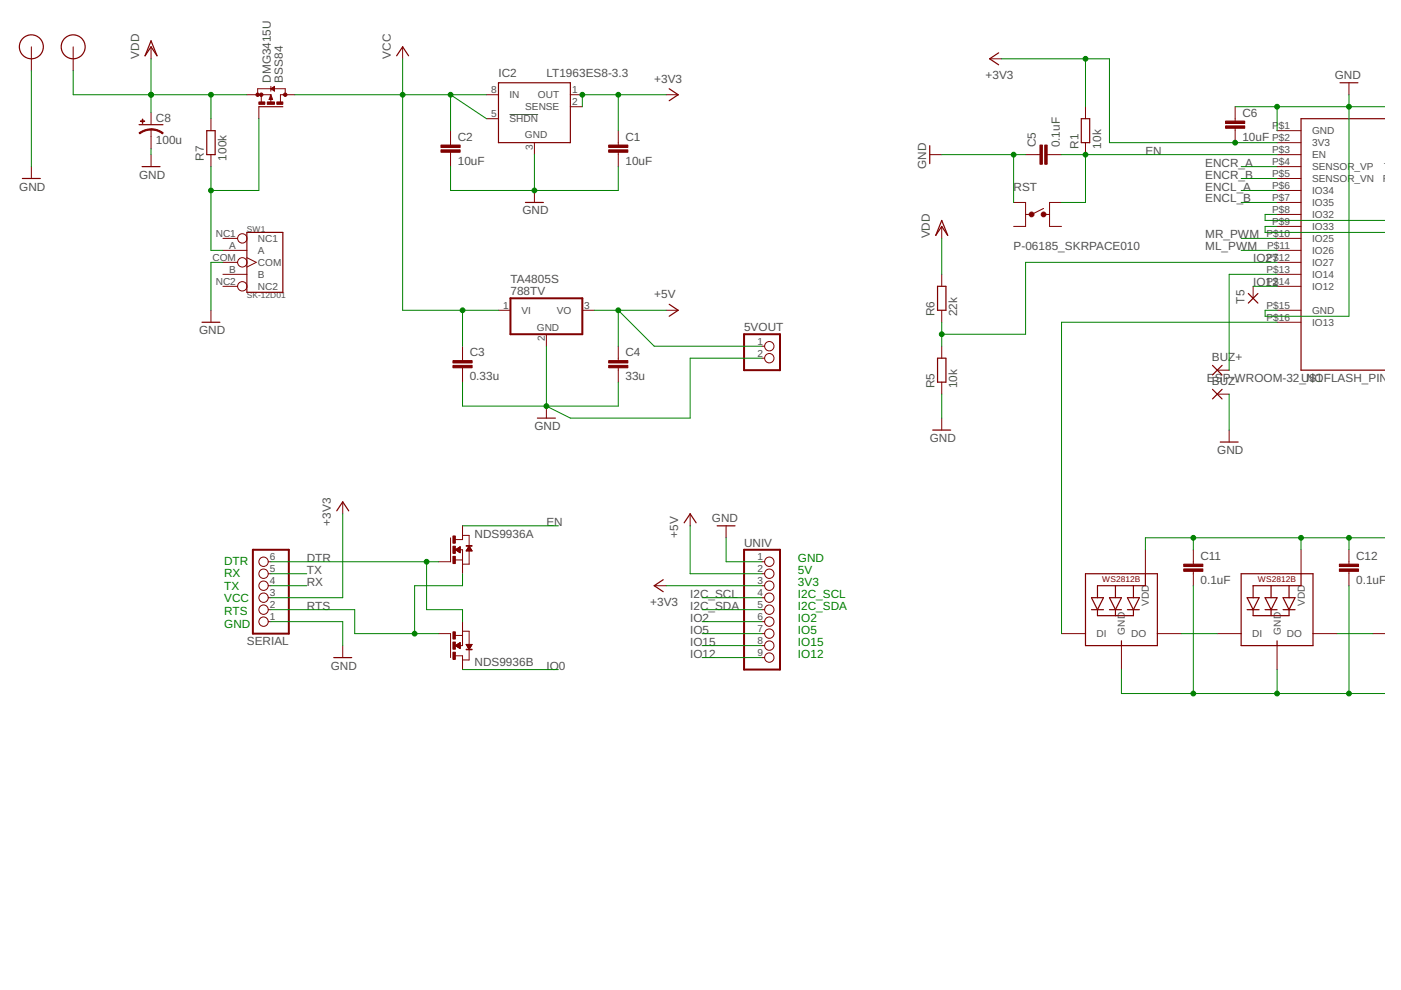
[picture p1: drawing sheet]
<svg xmlns="http://www.w3.org/2000/svg" width="297mm" height="210mm" viewBox="0 0 297 210" stroke-linecap="round" stroke-linejoin="round" font-family="sans-serif">
<path d="M108 24.3h6.1" fill="none" stroke="#505050" stroke-width=".21"/>
<path d="M108.2 63.2h15.3v7.7h-15.3zM157.8 70.9h7.6v7.6h-7.6zM53.6 116.6h7.6v17.7h-7.6zM157.8 116.6h7.6v25.4h-7.6z" fill="none" stroke="#800000" stroke-width=".42"/>
<g fill="none" stroke="#800000" stroke-width=".21">
<path d="M6.6 9.9v5.1M15.5 9.9v5.1M32 9.9v2.6M57.4 18.3v1M57.4 18.8l.8-.5v1zM85.4 9.9v2.6M209.8 12.5h2.6M286 17.5v2.6M6.6 35.3v2.5M32 23.9v2.5M32 27.5v4M32 32.8v2.5"/>
<path d="M44.7 25.2v2.5M44.7 32.8v2.5M52.3 20.1h5.1M54.6 20.1v-1.3h5.9v1.3M54.9 22.6v2.6M55.4 20.1v1.5M57.4 20.1l.4 1h-.8zM57.4 20.1v1.5M62.5 20.1h-3v1.5M95.5 27.7v3.1M95.5 32.3v3M103.1 20.1h2.6"/>
<path d="M103.1 25.2h2.6M113.3 30.2v2.6M120.9 20.1h2.6M120.9 22.6h2.6M131.1 27.7v3.1M131.1 32.3v3M141.2 20.1h2.6M197.1 32.8h2.6M217.4 32.8h3.1M222 32.8h3.1M230.1 22.6v2.6M230.1 30.2v2.6"/>
<path d="M261.9 22.6v3.1M261.9 27.2v3M270.8 32.8h5M270.8 27.7h5M270.8 35.3h5M270.8 37.8h5M270.8 30.2h5M47.3 50.5h3.1M47.3 53.1h5M47.3 55.6h3.1M47.3 58.2h5M52.3 54.6l2 1-2 1"/>
<path d="M113.3 40.4v2.5M199.7 48v2.5M199.7 58.2v2.5M214.9 42.9h2.5v5.1h-2.5M221.3 44.2l-2.6 1.3h-1.3M221.3 45.5h1.2M225.1 42.9h-2.6v5.1h2.6M270.8 42.9h5M270.8 48h5M270.8 45.5h5M270.8 50.5h5M270.8 53.1h5"/>
<path d="M270.8 55.6h5M270.8 58.2h5M270.8 40.4h5M44.7 65.8v2.5M47.3 60.7h3.1M98.1 73.4v3.1M98.1 78v3M105.7 65.8h2.5M115.8 70.9v2.5M123.5 65.8h2.5M131.1 73.4v3.1M131.1 78v3"/>
<path d="M141.2 65.8h2.6M161.6 73.4h.5M161.6 75.9h.5M199.7 65.8v2.5M199.7 73.4v2.5M258.1 78.5h2.5M265.7 60.7v2.5M270.8 65.8h5M270.8 60.7h5M270.8 68.3h5M115.8 86.1v2.5M199.7 81v2.6"/>
<path d="M199.7 88.6v2.6M258.1 83.6h2.5M260.6 91.2v2.5M56.9 119.1h.5M72.7 106.4v2.5M95.5 114v5.1h-2.5M96.5 118.7h1.6M96.5 116.6l1.1-.7v1.3zM96.6 116.6h1.5v5M96.6 116.5h1M96.7 116.6h.9M96.8 116.4h.8"/>
<path d="M96.8 116.7h.8M96.9 116.4h.7M96.9 116.8h.7M97 116.3h.6M97 116.9h.6M97.1 116.2h.5M97.1 116.9h.5M97.2 116.2h.4M97.2 117h.4M97.3 116.1h.3M97.3 117.1h.3M97.4 116h.2"/>
<path d="M97.5 117.1h.1M97.5 116h.1M98.1 111.5v2.9h-1.6M98.1 113.5h1.4v2.3M98.8 116.8h1.3M98.9 116.7h1.1M98.9 116.6h1.1M99 116.6h.9M99 116.5h.9M99.1 116.4h.8M99.1 116.4h.7M99.2 116.3h.6"/>
<path d="M99.2 116.2h.5M99.3 116.2h.4M99.3 116.1h.3M99.3 116h.3M99.4 116h.1M99.4 115.9h.1M99.5 116.8v2.8h-1.4M99.5 115.8l.6 1h-1.3zM99.5 115.8h.1M146.3 108.9v2.6M153.9 111.5v2.5M161.6 119.1h.5"/>
<path d="M242.8 116.6v5M253 116.6v3M275.8 116.6v5M286 116.6v3M56.9 131.8h.5M56.9 129.3h.5M56.9 126.7h.5M56.9 124.2h.5M56.9 121.6h.5M72.7 136.9v2.5M93 134.3h2.5v5.1M96.5 139h1.6v3"/>
<path d="M96.5 136.9l1.1-.7v1.3zM96.5 134.7h1.6M96.6 136.8h1M96.7 137h.9M96.8 136.8h.8M96.8 137h.8M96.9 136.7h.7M96.9 137.1h.7M97 136.6h.6M97 137.2h.6M97.1 136.5h.5M97.1 137.2h.5"/>
<path d="M97.2 136.5h.4M97.2 137.3h.4M97.3 136.4h.3M97.3 137.4h.3M97.4 136.3h.2M97.5 137.5h.1M97.5 136.3h.1M98.1 131.8v5.1h-1.5M98.1 133.8h1.4v2.8M98.8 136.6h1.3l-.6 1zM98.9 136.7h1.2M98.9 136.8h1.1"/>
<path d="M99 136.8h1M99 136.9h.9M99 137h.9M99.1 137h.7M99.1 137.1h.7M99.2 137.2h.6M99.2 137.2h.5M99.3 137.3h.4M99.3 137.4h.3M99.4 137.5h.2M99.4 137.5h.1M99.4 137.6h.1"/>
<path d="M99.5 137.6v2.3h-1.4M138.7 124.2h2.5M161.6 131.8h.5M161.6 129.3h.5M161.6 126.7h.5M161.6 124.2h.5M161.6 121.6h.5M161.6 136.9h.5M161.6 134.3h.5M161.6 139.4h.5M225.1 134.3h5M237.8 136.9v5.1"/>
<path d="M245.4 134.3h5.1M253 121.1v3.1M258.1 134.3h5M270.8 136.9v5.1M278.4 134.3h5.1M286 121.1v3.1M291.1 134.3h2.5"/>
<circle cx="51.4" cy="55.6" r=".99"/>
<circle cx="51.4" cy="50.5" r=".99"/>
<circle cx="51.4" cy="60.7" r=".99"/>
<circle cx="163.1" cy="75.9" r=".99"/>
<circle cx="163.1" cy="73.4" r=".99"/>
<circle cx="55.9" cy="119.1" r=".99"/>
<circle cx="163.1" cy="119.1" r=".99"/>
<circle cx="55.9" cy="121.6" r=".99"/>
<circle cx="55.9" cy="131.8" r=".99"/>
<circle cx="55.9" cy="129.3" r=".99"/>
<circle cx="55.9" cy="126.7" r=".99"/>
<circle cx="55.9" cy="124.2" r=".99"/>
<circle cx="163.1" cy="121.6" r=".99"/>
<circle cx="163.1" cy="139.4" r=".99"/>
<circle cx="163.1" cy="126.7" r=".99"/>
<circle cx="163.1" cy="129.3" r=".99"/>
<circle cx="163.1" cy="131.8" r=".99"/>
<circle cx="163.1" cy="134.3" r=".99"/>
<circle cx="163.1" cy="136.9" r=".99"/>
<circle cx="163.1" cy="124.2" r=".99"/>
</g>
<g fill="none" stroke="#800000" stroke-width=".25">
<path d="M32 8.7l1.3 3.1-1.3-1.9-1.2 1.9zM57.7 18.8l.4-.2v.5zM84.1 11.8l1.3-1.9 1.2 1.9M105.7 17.5h15.2v12.7h-15.2zM141.9 18.8l1.9 1.3-1.9 1.3M211.7 11.2l-1.9 1.3 1.9 1.2M284.1 17.5h3.8M4.7 37.8h3.9M29.5 26.4h5.1M30.1 35.3h3.8M43.8 27.7h1.8v5.1h-1.8zM54.9 22.6h5.1"/>
<path d="M57.4 20.5l.2 .5h-.3l.1-.4M197.1 30.9v3.8M229.3 25.2h1.7v5h-1.7zM293.6 25.2h-17.8v53.3h17.8M52.3 49.3h7.7v12.7h-7.7zM111.4 42.9h3.8M199.7 46.7l1.2 3.2-1.2-1.9-1.3 1.9zM42.8 68.3h3.8M141.9 64.5l1.9 1.3-1.9 1.3M198.8 60.7h1.8v5.1h-1.8zM198.8 75.9h1.8v5.1h-1.8zM257.1 77.5l2 2"/>
<path d="M259.1 77.5l-2 2M264.7 62.2l2 2.1M266.7 62.2l-2 2.1M113.9 88.6h3.9M197.8 91.2h3.8M257.1 82.5l2 2.1M258.7 93.7h3.8M259.1 82.5l-2 2.1M71.4 108.3l1.3-1.9 1.2 1.9M145.1 110.8l1.2-1.9 1.3 1.9M152 111.5h3.9M70.8 139.4h3.8"/>
<path d="M140.6 122.9l-1.9 1.3 1.9 1.3M230.1 121.6h15.3v15.3h-15.3zM231.4 126.7h2.6l-1.3 2.6zM231.4 129.3h2.6M232.7 129.3v1.2h7.6v-1.2M235.2 126.7h2.6l-1.3 2.6zM235.2 129.3h2.6M236.5 124.2v2.5M236.5 129.3v1.2M237.8 135.9v1M239 126.7h2.6l-1.3 2.6zM239 129.3h2.6"/>
<path d="M240.3 124.2v2.5M242.8 121.6v2.6h-10.1v2.5M263.1 121.6h15.3v15.3h-15.3zM264.4 126.7h2.6l-1.3 2.6zM264.4 129.3h2.6M265.7 129.3v1.2h7.6v-1.2M268.2 126.7h2.6l-1.3 2.6zM268.2 129.3h2.6M269.5 124.2v2.5M269.5 129.3v1.2M270.8 135.9v1M272 126.7h2.6l-1.3 2.6z"/>
<path d="M272 129.3h2.6M273.3 124.2v2.5M275.8 121.6v2.6h-10.1v2.5"/>
<circle cx="6.6" cy="9.9" r="2.54"/>
<circle cx="15.5" cy="9.9" r="2.54"/>
</g>
<g fill="#800000" stroke="#800000" stroke-width=".21">
<path d="M129.1 31.8h4v.5h-4z"/>
<path d="M129.1 30.8h4v.5h-4z"/>
<path d="M93.5 31.8h4.1v.5h-4.1z"/>
<path d="M93.5 30.8h4.1v.5h-4.1z"/>
<path d="M96 77.5h4.1v.5h-4.1z"/>
<path d="M96 76.5h4.1v.5h-4.1z"/>
<path d="M96 113.6h.5v1.6h-.5z"/>
<path d="M96 115.8h.5v1.5h-.5z"/>
<path d="M96 118h.5v1.5h-.5z"/>
<path d="M98.8 115.7h1.3v.1h-1.3z"/>
<path d="M96 138.3h.5v1.5h-.5z"/>
<path d="M96 136.1h.5v1.5h-.5z"/>
<path d="M96 134h.5v1.5h-.5z"/>
<path d="M98.8 137.6h1.3v.2h-1.3z"/>
<path d="M221.5 30.8h.5v4h-.5z"/>
<path d="M220.5 30.8h.5v4h-.5z"/>
<path d="M259.8 26.7h4.1v.5h-4.1z"/>
<path d="M259.8 25.7h4.1v.5h-4.1z"/>
<path d="M29.8 25.6h.9v.2h-.9z"/>
<path d="M30.2 25.3h.1v.8h-.1z"/>
<path d="M251 120.6h4v.5h-4z"/>
<path d="M251 119.6h4v.5h-4z"/>
<path d="M284 120.6h4v.5h-4z"/>
<path d="M284 119.6h4v.5h-4z"/>
<path d="M129.1 77.5h4v.5h-4z"/>
<path d="M129.1 76.5h4v.5h-4z"/>
<path d="M58.7 21.6h1.3v.5h-1.3z"/>
<path d="M54.9 21.6h1.3v.5h-1.3z"/>
<path d="M56.7 21.6h1.5v.5h-1.5z"/>
</g>
<g fill="#800000" stroke="#800000" stroke-width=".21">
<path d="M32 27.3l1.4 .2 1.2 .7-.2 .2-1.3-.7-1.1-.1z" fill-rule="evenodd"/>
<path d="M29.5 28.2l1.2-.7 1.3-.2v.3l-1 .1-1.3 .7z" fill-rule="evenodd"/>
<circle cx="218.7" cy="45.5" r=".51"/>
<circle cx="221.3" cy="45.5" r=".51"/>
<circle cx="54.6" cy="20.1" r=".36"/>
<circle cx="55.4" cy="20.1" r=".36"/>
<circle cx="60.5" cy="20.1" r=".36"/>
</g>
<g fill="none" stroke="#008000" stroke-width=".21">
<path d="M6.6 15v20.3M15.5 15v5.1h36.8M32 12.5v11.4M85.4 12.5v53.3h20.3M212.4 12.5h22.8v17.7h35.6M230.1 12.5v10.1M32 31.5v1.3M44.7 20.1v5.1M44.7 35.3v17.8h2.6M54.9 25.2v15.2h-10.2M62.5 20.1h40.6M95.5 35.3v5.1h35.6v-5.1"/>
<path d="M103.1 25.2l-7.6-5.1v7.6M113.3 32.8v7.6M131.1 20.1v7.6M141.2 20.1h-17.7v2.5M199.7 32.8h17.7M214.9 32.8v10.1M225.1 32.8h45.7M230.1 32.8v10.1h-5M261.9 22.6h31.7M263.1 35.3h7.7M263.1 37.8h7.7M270.8 22.6v5.1"/>
<path d="M286 20.1v47h-17.8v-1.3h2.6M47.3 55.6h-2.6v10.2M199.7 50.5v7.7M263.1 40.4h7.7M263.1 42.9h7.7M263.1 50.5h7.7M263.1 53.1h7.7M270.8 45.5h-2.6v1.2h25.4M270.8 48h-2.6v1.3h25.4M270.8 58.2h-10.2v20.3M270.8 55.6h-53.4v15.3h-17.7M98.1 65.8v7.6"/>
<path d="M115.8 73.4v12.7l5.1 2.5h25.4v-12.7h15.3M126 65.8h15.2M131.1 73.4v-7.6l7.6 7.6h22.9M199.7 68.3v5.1M265.7 60.7h5.1M270.8 68.3h-45.7v66M98.1 81v5.1h33v-5.1M199.7 83.6v5M260.6 83.6v7.6M57.4 119.1h35.6M72.7 108.9v17.8h-15.3M90.4 119.1v10.2h7.7v2.5"/>
<path d="M98.1 111.5h20.3M146.3 111.5v10.1h15.3M153.9 114v5.1h7.7M253 114v2.6M275.8 114v2.6M286 114v2.6M293.6 114h-50.8v2.6M57.4 131.8h15.3v5.1M57.4 124.2h7.6M57.4 121.6h7.6M57.4 129.3h17.8v5h17.8M98.1 121.6v2.6h-10.2v10.1"/>
<path d="M141.2 124.2h20.4M148.9 131.8h12.7M148.9 126.7h12.7M148.9 129.3h12.7M148.9 134.3h12.7M148.9 139.4h12.7M148.9 136.9h12.7M250.5 134.3h7.6M253 124.2v22.8M283.5 134.3h7.6M286 124.2v22.8M98.1 142h20.3"/>
<path d="M237.8 142v5h55.8M270.8 142v5"/>
</g>
<g fill="#008000" stroke="#008000" stroke-width=".21">
<circle cx="32" cy="20.1" r=".51"/>
<circle cx="44.7" cy="20.1" r=".51"/>
<circle cx="113.3" cy="40.4" r=".51"/>
<circle cx="115.8" cy="86.1" r=".51"/>
<circle cx="214.9" cy="32.8" r=".51"/>
<circle cx="270.8" cy="22.6" r=".51"/>
<circle cx="286" cy="22.6" r=".51"/>
<circle cx="270.8" cy="147" r=".51"/>
<circle cx="253" cy="147" r=".51"/>
<circle cx="286" cy="147" r=".51"/>
<circle cx="131.1" cy="20.1" r=".51"/>
<circle cx="123.5" cy="20.1" r=".51"/>
<circle cx="230.1" cy="12.5" r=".51"/>
<circle cx="261.9" cy="30.2" r=".51"/>
<circle cx="131.1" cy="65.8" r=".51"/>
<circle cx="275.8" cy="114" r=".51"/>
<circle cx="253" cy="114" r=".51"/>
<circle cx="286" cy="114" r=".51"/>
<circle cx="230.1" cy="32.8" r=".51"/>
<circle cx="90.4" cy="119.1" r=".51"/>
<circle cx="87.9" cy="134.3" r=".51"/>
<circle cx="95.5" cy="20.1" r=".51"/>
<circle cx="85.4" cy="20.1" r=".51"/>
<circle cx="98.1" cy="65.8" r=".51"/>
<circle cx="199.7" cy="70.9" r=".51"/>
<circle cx="44.7" cy="40.4" r=".51"/>
</g>
<g font-size="2.5" fill="#505050">
<text x="29.5" y="12.5" transform="rotate(-90 29.5 12.5)">VDD</text>
<text x="57.4" y="17.5" transform="rotate(-90 57.4 17.5)">DMG3415U</text>
<text x="60" y="17.5" transform="rotate(-90 60 17.5)">BSS84</text>
<text x="82.8" y="12.5" transform="rotate(-90 82.8 12.5)">VCC</text>
<text x="105.7" y="16.3">IC2</text>
<text x="115.8" y="16.3">LT1963ES8-3.3</text>
<text x="138.7" y="17.5">+3V3</text>
<text x="209" y="16.8">+3V3</text>
<text x="283" y="16.8">GND</text>
<text x="33.1" y="25.8">C8</text>
<text x="97.1" y="29.9">C2</text>
<text x="132.6" y="29.9">C1</text>
<text x="263.4" y="29.9">10uF</text>
<text x="263.4" y="24.8">C6</text>
<text x="33.1" y="30.6">100u</text>
<text x="43.2" y="34" transform="rotate(-90 43.2 34)">R7</text>
<text x="48" y="34" transform="rotate(-90 48 34)">100k</text>
<text x="97.1" y="34.9">10uF</text>
<text x="132.6" y="34.9">10uF</text>
<text x="196.4" y="35.8" transform="rotate(-90 196.4 35.8)">GND</text>
<text x="219.6" y="31.3" transform="rotate(-90 219.6 31.3)">C5</text>
<text x="224.7" y="31.3" transform="rotate(-90 224.7 31.3)">0.1uF</text>
<text x="228.6" y="31.5" transform="rotate(-90 228.6 31.5)">R1</text>
<text x="233.4" y="31.5" transform="rotate(-90 233.4 31.5)">10k</text>
<text x="242.8" y="32.8">EN</text>
<text x="255.5" y="35.3">ENCR_A</text>
<text x="4.1" y="40.4">GND</text>
<text x="29.5" y="37.9">GND</text>
<text x="214.9" y="40.4">RST</text>
<text x="255.5" y="37.9">ENCR_B</text>
<text x="255.5" y="40.4">ENCL_A</text>
<text x="110.8" y="45.5">GND</text>
<text x="255.5" y="42.9">ENCL_B</text>
<text x="197.1" y="50.6" transform="rotate(-90 197.1 50.6)">VDD</text>
<text x="214.9" y="53.1">P-06185_SKRPACE010</text>
<text x="255.5" y="50.6">MR_PWM</text>
<text x="255.5" y="53.1">ML_PWM</text>
<text x="265.7" y="55.6">IO27</text>
<text x="108.2" y="62.6">788TV</text>
<text x="108.2" y="60.1">TA4805S</text>
<text x="138.7" y="63.2">+5V</text>
<text x="263.8" y="64.4" transform="rotate(-90 263.8 64.4)">T5</text>
<text x="265.7" y="60.7">I</text>
<text x="266.4" y="60.7">O12</text>
<text x="42.2" y="70.9">GND</text>
<text x="157.8" y="70.2">5VOUT</text>
<text x="198.2" y="67.1" transform="rotate(-90 198.2 67.1)">R6</text>
<text x="203" y="67.1" transform="rotate(-90 203 67.1)">22k</text>
<text x="99.6" y="75.6">C3</text>
<text x="132.6" y="75.6">C4</text>
<text x="256.9" y="76.6">BUZ+</text>
<text x="99.6" y="80.6">0.33u</text>
<text x="132.6" y="80.6">33u</text>
<text x="198.2" y="82.3" transform="rotate(-90 198.2 82.3)">R5</text>
<text x="203" y="82.3" transform="rotate(-90 203 82.3)">10k</text>
<text x="255.9" y="81">ESP-WROOM-32_NOFLASH_PINHEA</text>
<text x="256.9" y="81.7">BUZ-</text>
<text x="275.9" y="81">U$1</text>
<text x="113.3" y="91.2">GND</text>
<text x="197.1" y="93.7">GND</text>
<text x="258.1" y="96.3">GND</text>
<text x="70.1" y="111.5" transform="rotate(-90 70.1 111.5)">+3V3</text>
<text x="115.8" y="111.5">EN</text>
<text x="150.9" y="110.7">GND</text>
<text x="65.1" y="119.1">DTR</text>
<text x="100.6" y="114">NDS9936A</text>
<text x="143.8" y="114" transform="rotate(-90 143.8 114)">+5V</text>
<text x="157.8" y="115.9">UNIV</text>
<text x="254.5" y="118.7">C11</text>
<text x="287.5" y="118.7">C12</text>
<text x="65.1" y="121.6">TX</text>
<text x="65.1" y="124.2">RX</text>
<text x="254.5" y="123.8">0.1uF</text>
<text x="287.5" y="123.8">0.1uF</text>
<text x="65.1" y="129.3">RTS</text>
<text x="137.9" y="128.5">+3V3</text>
<text x="146.3" y="126.7">I2C_SCL</text>
<text x="146.3" y="129.3">I2C_SDA</text>
<text x="146.3" y="131.8">IO2</text>
<text x="52.3" y="136.8">SERIAL</text>
<text x="146.3" y="134.3">IO5</text>
<text x="146.3" y="136.9">IO15</text>
<text x="70.1" y="142">GND</text>
<text x="100.6" y="141.2">NDS9936B</text>
<text x="115.8" y="142">IO0</text>
<text x="146.3" y="139.4">IO12</text>
</g>
<g font-size="2.5" fill="#008000">
<text x="47.5" y="119.7">DTR</text>
<text x="169.2" y="119.1">GND</text>
<text x="47.5" y="122.4">RX</text>
<text x="47.5" y="125.1">TX</text>
<text x="169.2" y="121.6">5V</text>
<text x="169.2" y="124.2">3V3</text>
<text x="47.5" y="127.7">VCC</text>
<text x="47.5" y="130.4">RTS</text>
<text x="169.2" y="126.7">I2C_SCL</text>
<text x="169.2" y="129.3">I2C_SDA</text>
<text x="169.2" y="131.8">IO2</text>
<text x="47.5" y="133.1">GND</text>
<text x="169.2" y="134.3">IO5</text>
<text x="169.2" y="136.9">IO15</text>
<text x="169.2" y="139.4">IO12</text>
</g>
<g font-size="2.1" fill="#505050">
<text x="104.1" y="19.7">8</text>
<text x="108" y="20.8">IN</text>
<text x="111.4" y="23.4">SENSE</text>
<text x="114.1" y="20.8">OUT</text>
<text x="121.3" y="19.7">1</text>
<text x="121.3" y="22.3">2</text>
<text x="104.1" y="24.8">5</text>
<text x="108" y="25.9">SHDN</text>
<text x="111.3" y="29.2">GND</text>
<text x="269.7" y="27.3">P</text>
<text x="269.7" y="29.9">P$2</text>
<text x="271.1" y="27.3">$1</text>
<text x="278.2" y="28.5">GND</text>
<text x="113" y="31.8" transform="rotate(-90 113 31.8)">3</text>
<text x="269.7" y="32.4">P$3</text>
<text x="269.7" y="35">P$4</text>
<text x="278.2" y="33.5">EN</text>
<text x="278.2" y="31">3V3</text>
<text x="269.7" y="37.5">P$5</text>
<text x="269.7" y="40">P$6</text>
<text x="278.2" y="36.1">SENSOR_VP</text>
<text x="278.2" y="38.6">SENSOR_VN</text>
<text x="278.2" y="41.2">IO34</text>
<text x="293.2" y="38.6">RXD0</text>
<text x="293.5" y="36.1">TXD0</text>
<text x="269.7" y="42.6">P$7</text>
<text x="269.7" y="45.1">P$8</text>
<text x="269.7" y="47.7">P$9</text>
<text x="278.2" y="43.7">IO35</text>
<text x="278.2" y="46.2">IO32</text>
<text x="45.7" y="50.2">NC1</text>
<text x="48.6" y="52.7">A</text>
<text x="54.7" y="51.3">NC1</text>
<text x="54.7" y="53.9">A</text>
<text x="268.5" y="50.2">P$10</text>
<text x="268.7" y="52.7">P$11</text>
<text x="278.2" y="48.8">IO33</text>
<text x="278.2" y="51.3">IO25</text>
<text x="278.2" y="53.9">IO26</text>
<text x="45" y="55.3">COM</text>
<text x="48.6" y="57.8">B</text>
<text x="54.7" y="56.4">COM</text>
<text x="54.7" y="58.9">B</text>
<text x="268.5" y="55.3">P$12</text>
<text x="268.5" y="57.8">P$13</text>
<text x="278.2" y="56.4">IO27</text>
<text x="278.2" y="58.9">IO14</text>
<text x="45.7" y="60.4">NC2</text>
<text x="54.7" y="61.5">NC2</text>
<text x="106.7" y="65.4">1</text>
<text x="123.8" y="65.4">3</text>
<text x="268.5" y="60.4">P$14</text>
<text x="268.5" y="65.4">P$15</text>
<text x="278.2" y="61.5">IO12</text>
<text x="110.6" y="66.5">VI</text>
<text x="113.8" y="70.1">GND</text>
<text x="118" y="66.5">VO</text>
<text x="268.5" y="68">P$16</text>
<text x="278.2" y="69.1">IO13</text>
<text x="278.2" y="66.5">GND</text>
<text x="115.5" y="72.4" transform="rotate(-90 115.5 72.4)">2</text>
<text x="160.6" y="73">1</text>
<text x="160.6" y="75.6">2</text>
<text x="57.2" y="118.8">6</text>
<text x="160.6" y="118.8">1</text>
<text x="57.2" y="123.8">4</text>
<text x="57.2" y="121.3">5</text>
<text x="160.6" y="121.3">2</text>
<text x="160.6" y="123.8">3</text>
<text x="57.2" y="131.4">1</text>
<text x="57.2" y="128.9">2</text>
<text x="57.2" y="126.4">3</text>
<text x="160.6" y="126.4">4</text>
<text x="160.6" y="128.9">5</text>
<text x="160.6" y="131.4">6</text>
<text x="243.6" y="128.5" transform="rotate(-90 243.6 128.5)">VDD</text>
<text x="276.6" y="128.5" transform="rotate(-90 276.6 128.5)">VDD</text>
<text x="160.6" y="134">7</text>
<text x="160.6" y="136.5">8</text>
<text x="232.5" y="135.1">DI</text>
<text x="238.5" y="134.5" transform="rotate(-90 238.5 134.5)">GND</text>
<text x="239.8" y="135.1">DO</text>
<text x="265.5" y="135.1">DI</text>
<text x="271.5" y="134.5" transform="rotate(-90 271.5 134.5)">GND</text>
<text x="272.8" y="135.1">DO</text>
<text x="160.6" y="139.1">9</text>
</g>
<g font-size="1.8" fill="#505050">
<text x="52.4" y="49.3">SW1</text>
<text x="52.4" y="63.2">SK-12D01</text>
</g>
<g font-size="1.8" fill="#800000">
<text x="233.7" y="123.4">WS2812B</text>
<text x="266.7" y="123.4">WS2812B</text>
</g>
</svg>
